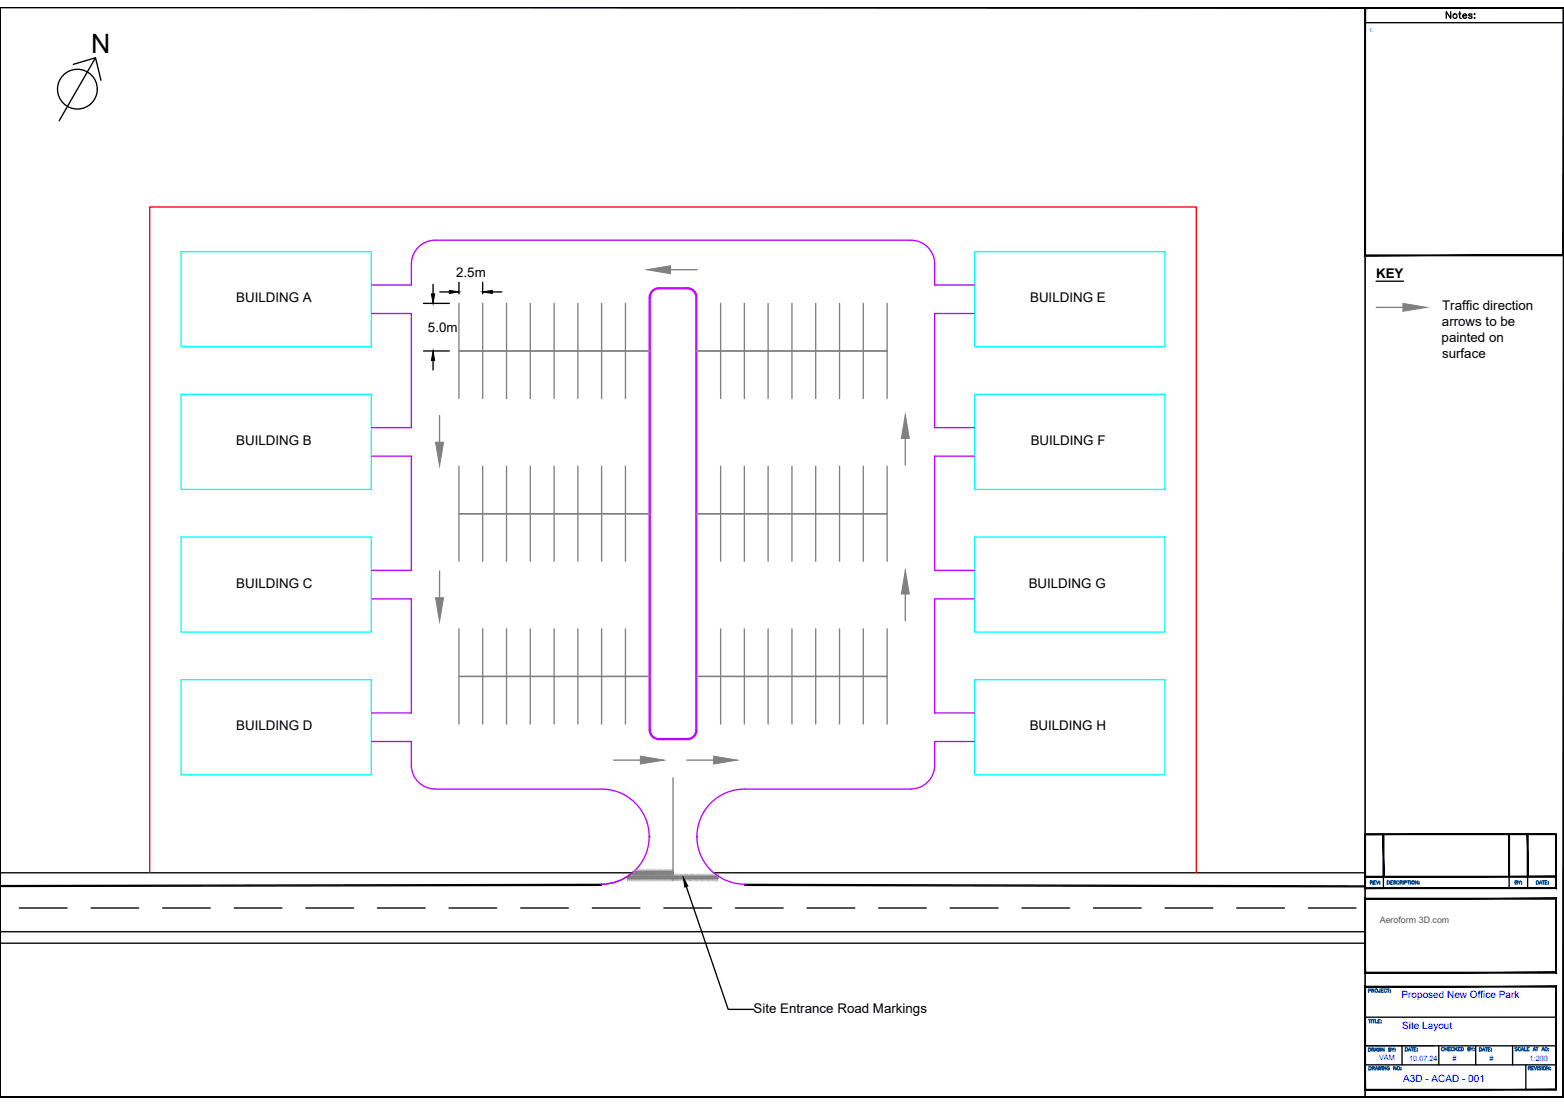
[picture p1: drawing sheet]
<svg xmlns="http://www.w3.org/2000/svg" width="297mm" height="210mm" viewBox="0 0 297 210" stroke-linecap="round" stroke-linejoin="round" font-family="sans-serif">
<!-- layer: 0 -->
<g fill="none" stroke="#000" stroke-width=".25">
<path d="M259.3 1.4v207M80.4 57.6h4.9M82.3 54v1.8M83.5 55.4h1.8M87.2 53.6v2.2M91.7 53.6v2.2M93.5 55.4h1.8M80.4 66.7h4.9M82.3 68.5v1.8M0 165.8h120.1M0 177h259.2M0 179.2h259.2"/>
<path d="M3.7 172.5h9M17.3 172.5h9.1M30.9 172.5h9M44.5 172.5h9.1M58.1 172.5h9M71.7 172.5h9.1M85.3 172.5h9M98.9 172.5h9M112.5 172.5h9M114.3 168l-114.3 .2M114.3 168.2l-114.3 .2M120.1 165.8a9 9 0 0 1-5.9 2.2"/>
<path d="M126.1 172.5h9M135.5 165.8h123.7M139.7 172.5h9M141.4 168l117.8 .3M141.4 168.2l117.8 .3M153.3 172.5h9M166.9 172.5h9M180.5 172.5h9M194.1 172.5h9M207.7 172.5h9M221.3 172.5h9M234.9 172.5h9"/>
<path d="M248.5 172.5h9"/>
</g>
<!-- layer: SiteBoundary -->
<path d="M28.4 165.8v-126.5h198.8v126.5" fill="none" stroke="#f00" stroke-width=".25"/>
<!-- layer: BuildingOutline -->
<path d="M34.4 47.8h36.1v18.1h-36.1zM185.1 47.8h36.1v18.1h-36.1zM34.4 74.9h36.1v18.1h-36.1zM185.1 74.9h36.1v18.1h-36.1zM34.4 102h36.1v18.1h-36.1zM185.1 102h36.1v18.1h-36.1zM34.4 129.1h36.1v18.1h-36.1zM185.1 129.1h36.1v18.1h-36.1z" fill="none" stroke="#0ff" stroke-width=".25"/>
<!-- layer: WalkWay -->
<g fill="none" stroke="#bf00ff" stroke-width=".25">
<path d="M70.5 59.6h7.6v21.6h-7.6M82.6 45.6h90.4M82.6 45.6a4.5 4.5 0 0 0-4.5 4.5v4h-7.6M123.3 56.5v82.2a1.81 1.81 0 0 0 1.8 1.8h5.4a1.81 1.81 0 0 0 1.9-1.8M123.5 56.5v82.2a1.62 1.62 0 0 0 1.6 1.6h5.4a1.62 1.62 0 0 0 1.7-1.6v-82.2M132.2 56.5a1.62 1.62 0 0 0-1.7-1.6h-5.4a1.62 1.62 0 0 0-1.6 1.6M132.3 56.5v82.2M132.4 56.5a1.81 1.81 0 0 0-1.9-1.8h-5.4a1.81 1.81 0 0 0-1.8 1.8M173 45.6a4.5 4.5 0 0 1 4.5 4.5M177.5 50.2v3.9h7.6M185.1 59.6h-7.6v21.6h7.6M70.5 86.6h7.6v21.7h-7.6"/>
<path d="M185.1 86.6h-7.6v21.7h7.6M70.5 113.8h7.6v21.6h-7.6M185.1 113.8h-7.6v21.6h7.6M70.5 140.9h7.6v4.5M78.1 145.4a4.5 4.5 0 0 0 4.5 4.5M82.6 149.9h31.7M114.3 149.9a9 9 0 0 1 9 9M123.3 158.9a9 9 0 0 1-3.2 6.9M123.3 158.9h.1M132.3 158.9h.1M141.4 149.9h31.6M141.4 149.9a9 9 0 0 0-8.5 5.9 9 9 0 0 0 2.6 10"/>
<path d="M177.5 145.4a4.5 4.5 0 0 1-4.5 4.5M185.1 140.9h-7.6v4.5M120.1 165.8a9 9 0 0 1-5.9 2.2M135.5 165.8a9 9 0 0 0 6 2.2"/>
</g>
<!-- layer: ParkingSpace -->
<g fill="none" stroke="#808080" stroke-width=".25">
<path d="M87.2 57.6v9.1h36.1h-36.1v9M91.7 57.6v18.1M96.2 57.6v18.1M100.7 57.6v18.1M105.2 57.6v18.1M109.7 57.6v18.1M114.3 57.6v18.1M118.8 57.6v18.1M136.9 57.6v18.1M141.4 57.6v18.1M145.9 57.6v18.1M150.4 57.6v18.1"/>
<path d="M154.9 57.6v18.1M159.4 57.6v18.1M164 57.6v18.1M168.5 57.6v9.1h-36.2h36.2v9M87.2 88.6v9h36.1h-36.1v9M91.7 88.6v18M96.2 88.6v18M100.7 88.6v18M105.2 88.6v18M109.7 88.6v18M114.3 88.6v18M118.8 88.6v18"/>
<path d="M136.9 88.6v18M141.4 88.6v18M145.9 88.6v18M150.4 88.6v18M154.9 88.6v18M159.4 88.6v18M164 88.6v18M168.5 88.6v9h-36.2h36.2v9M87.2 119.5v9h36.1h-36.1v9M91.7 119.5v18M96.2 119.5v18M100.7 119.5v18"/>
<path d="M105.2 119.5v18M109.7 119.5v18M114.3 119.5v18M118.8 119.5v18M136.9 119.5v18M141.4 119.5v18M145.9 119.5v18M150.4 119.5v18M154.9 119.5v18M159.4 119.5v18M164 119.5v18M168.5 119.5v9h-36.2h36.2v9"/>
</g>
<!-- layer: RoadMarkings -->
<g fill="#808080" stroke="#808080" stroke-width=".19">
<path d="M135.5 143.6l4.5 .8-4.5 .7z"/>
<path d="M121.6 143.6l4.5 .8-4.5 .7z"/>
<path d="M82.7 113.6h1.5l-.7 4.5z"/>
<path d="M122.9 51.2l4.5-.7v1.5z"/>
<path d="M82.7 84h1.5l-.7 4.5z"/>
<path d="M171.9 108.3l.8 4.5h-1.5z"/>
<path d="M171.9 78.8l.8 4.5h-1.5z"/>
<path d="M266.4 57.6l4.6 .8-4.6 .7z"/>
<path d="M119.2 166.5v.4zM119.3 166.5l-.1 .4z"/>
<path d="M119.4 166.5v.4l.1-.4zM119.5 166.5v.4h-.1z"/>
<path d="M119.5 166.5v.4l.1-.4zM119.6 166.5v.4h-.1z"/>
<path d="M119.7 166.5v.4l.1-.4zM119.8 166.5v.4h-.1z"/>
<path d="M119.9 166.5v.4l.1-.4zM120 166.5v.4h-.1z"/>
<path d="M120 166.5v.4l.1-.4zM120.1 166.5v.4h-.1z"/>
<path d="M120.2 166.5v.4l.1-.4zM120.3 166.5v.4h-.1z"/>
<path d="M120.4 166.5v.4l.1-.4zM120.5 166.5v.4h-.1z"/>
<path d="M120.5 166.5v.4l.1-.4zM120.6 166.5v.4h-.1z"/>
<path d="M120.7 166.5v.4l.1-.4zM120.8 166.5v.4h-.1z"/>
<path d="M120.8 166.5v.4l.1-.4zM120.9 166.5v.4h-.1z"/>
<path d="M121 166.5v.4l.1-.4zM121.1 166.5v.4h-.1z"/>
<path d="M121.2 166.5v.4l.1-.4zM121.3 166.5v.4h-.1z"/>
<path d="M121.3 166.5v.4l.1-.4zM121.4 166.5v.4h-.1z"/>
<path d="M121.5 166.5v.4l.1-.4zM121.6 166.5v.4h-.1z"/>
<path d="M121.6 166.5v.4l.2-.4zM121.8 166.5v.4h-.2z"/>
<path d="M121.8 166.5v.4l.1-.4zM121.9 166.5v.4h-.1z"/>
<path d="M122 166.5v.4l.1-.4zM122.1 166.5v.4h-.1z"/>
<path d="M122.2 166.5v.4l.1-.4zM122.3 166.5v.4h-.1z"/>
<path d="M122.3 166.5v.4l.1-.4zM122.4 166.5v.4h-.1z"/>
<path d="M122.5 166.5v.4l.1-.4zM122.6 166.5v.4h-.1z"/>
<path d="M122.6 166.5v.4l.1-.4zM122.7 166.5v.4h-.1z"/>
<path d="M122.8 166.5v.4l.1-.4zM122.9 166.5v.4h-.1z"/>
<path d="M123 166.5v.4l.1-.4zM123.1 166.5v.4h-.1z"/>
<path d="M123.1 166.5v.4l.1-.4zM123.2 166.5v.4h-.1z"/>
<path d="M123.3 166.5v.4l.1-.4zM123.4 166.5v.4h-.1z"/>
<path d="M123.4 166.5v.4l.1-.4zM123.5 166.5v.4h-.1z"/>
<path d="M123.6 166.5v.4l.1-.4zM123.7 166.5v.4h-.1z"/>
<path d="M123.8 166.5v.4l.1-.4zM123.9 166.5v.4h-.1z"/>
<path d="M123.9 166.5v.4l.2-.4zM124.1 166.5v.4h-.2z"/>
<path d="M124.1 166.5v.4l.1-.4zM124.2 166.5v.4h-.1z"/>
<path d="M124.3 166.5v.4l.1-.4zM124.4 166.5v.4h-.1z"/>
<path d="M124.4 166.5v.4l.1-.4zM124.5 166.5v.4h-.1z"/>
<path d="M124.6 166.5v.4l.1-.4zM124.7 166.5v.4h-.1z"/>
<path d="M124.8 166.5v.4l.1-.4zM124.9 166.5v.4h-.1z"/>
<path d="M124.9 166.5v.4l.1-.4zM125 166.5v.4h-.1z"/>
<path d="M125.1 166.5v.4l.1-.4zM125.2 166.5v.4h-.1z"/>
<path d="M125.2 166.5v.4l.1-.4zM125.3 166.5v.4h-.1z"/>
<path d="M125.4 166.5v.4l.1-.4zM125.5 166.5v.4h-.1z"/>
<path d="M125.6 166.5v.4l.1-.4zM125.7 166.5v.4h-.1z"/>
<path d="M125.7 166.5v.4l.1-.4zM125.8 166.5v.4h-.1z"/>
<path d="M125.9 166.5v.4l.1-.4zM126 166.5v.4h-.1z"/>
<path d="M126.1 166.5v.4l.1-.4zM126.2 166.5v.4h-.1z"/>
<path d="M126.2 166.5v.4l.1-.4zM126.3 166.5v.4h-.1z"/>
<path d="M126.4 166.5v.4l.1-.4zM126.5 166.5v.4h-.1z"/>
<path d="M126.6 166.5v.4l.1-.4zM126.7 166.5v.4h-.1z"/>
<path d="M126.7 166.5v.4l.1-.4zM126.8 166.5v.4h-.1z"/>
<path d="M126.9 166.5v.4l.1-.4zM127 166.5v.4h-.1z"/>
<path d="M127 166.5v.4l.1-.4zM127.1 166.5v.4h-.1z"/>
<path d="M127.2 166.5v.4l.1-.4zM127.3 166.5v.4h-.1z"/>
<path d="M127.4 166.5v.4l.1-.4zM127.5 166.5v.4h-.1z"/>
<path d="M127.5 166.5v.4l.1-.4zM127.6 166.5v.4h-.1z"/>
<path d="M127.7 166.5v.4l.1-.4zM127.8 166.5v.4h-.1z"/>
<path d="M127.8 166.5v.4l.2-.4zM128 166.5v.4h-.2z"/>
<path d="M128 166.5v.4l.1-.4zM128.1 166.5v.4h-.1z"/>
<path d="M128.2 166.5v.4l.1-.4zM128.3 166.5v.4h-.1z"/>
<path d="M128.4 166.5v.4l.1-.4zM128.5 166.5v.4h-.1z"/>
<path d="M128.5 166.5v.4l.1-.4zM128.6 166.5v.4h-.1z"/>
<path d="M128.7 166.5v.4l.1-.4zM128.8 166.5v.4h-.1z"/>
<path d="M128.8 166.5v.4l.1-.4zM128.9 166.5v.4h-.1z"/>
<path d="M129 166.5v.4l.1-.4zM129.1 166.5v.4h-.1z"/>
<path d="M129.2 166.5v.4l.1-.4zM129.3 166.5v.4h-.1z"/>
<path d="M129.3 166.5v.4l.1-.4zM129.4 166.5v.4h-.1z"/>
<path d="M129.5 166.5v.4l.1-.4zM129.6 166.5v.4h-.1z"/>
<path d="M129.6 166.5v.4l.2-.4zM129.8 166.5v.4h-.2z"/>
<path d="M129.8 166.5v.4l.1-.4zM129.9 166.5v.4h-.1z"/>
<path d="M130 166.5v.4l.1-.4zM130.1 166.5v.4h-.1z"/>
<path d="M130.1 166.5v.4l.1-.4zM130.2 166.5v.4h-.1z"/>
<path d="M130.3 166.5v.4l.1-.4zM130.4 166.5v.4h-.1z"/>
<path d="M130.5 166.5v.4l.1-.4zM130.6 166.5v.4h-.1z"/>
<path d="M130.6 166.5v.4l.1-.4zM130.7 166.5v.4h-.1z"/>
<path d="M130.8 166.5v.4l.1-.4zM130.9 166.5v.4h-.1z"/>
<path d="M131 166.5v.4l.1-.4zM131.1 166.5v.4h-.1z"/>
<path d="M131.1 166.5v.4l.1-.4zM131.2 166.5v.4h-.1z"/>
<path d="M131.3 166.5v.4l.1-.4zM131.4 166.5v.4h-.1z"/>
<path d="M131.4 166.5v.4l.2-.4zM131.6 166.5v.4h-.2z"/>
<path d="M131.6 166.5v.4l.1-.4zM131.7 166.5v.4h-.1z"/>
<path d="M131.8 166.5v.4l.1-.4zM131.9 166.5v.4h-.1z"/>
<path d="M131.9 166.5v.4l.1-.4zM132 166.5v.4h-.1z"/>
<path d="M132.1 166.5v.4l.1-.4zM132.2 166.5v.4h-.1z"/>
<path d="M132.3 166.5v.4l.1-.4zM132.4 166.5v.4h-.1z"/>
<path d="M132.4 166.5v.4l.1-.4zM132.5 166.5v.4h-.1z"/>
<path d="M132.6 166.5v.4l.1-.4zM132.7 166.5v.4h-.1z"/>
<path d="M132.8 166.5v.4l.1-.4zM132.9 166.5v.4h-.1z"/>
<path d="M132.9 166.5v.4l.1-.4zM133 166.5v.4h-.1z"/>
<path d="M133.1 166.5v.4l.1-.4zM133.2 166.5v.4h-.1z"/>
<path d="M133.2 166.5v.4l.1-.4zM133.3 166.5v.4h-.1z"/>
<path d="M133.4 166.5v.4l.1-.4zM133.5 166.5v.4h-.1z"/>
<path d="M133.6 166.5v.4l.1-.4zM133.7 166.5v.4h-.1z"/>
<path d="M133.7 166.5v.4l.1-.4zM133.8 166.5v.4h-.1z"/>
<path d="M133.9 166.5v.4l.1-.4zM134 166.5v.4h-.1z"/>
<path d="M134 166.5v.4l.2-.4zM134.2 166.5v.4h-.2z"/>
<path d="M134.2 166.5v.4l.1-.4zM134.3 166.5v.4h-.1z"/>
<path d="M134.4 166.5v.4l.1-.4zM134.5 166.5v.4h-.1z"/>
<path d="M134.6 166.5v.4l.1-.4zM134.7 166.5v.4h-.1z"/>
<path d="M134.7 166.5v.4l.1-.4zM134.8 166.5v.4h-.1z"/>
<path d="M134.9 166.5v.4l.1-.4zM135 166.5v.4h-.1z"/>
<path d="M135 166.5v.4l.1-.4zM135.1 166.5v.4h-.1z"/>
<path d="M135.2 166.5v.4l.1-.4zM135.3 166.5v.4h-.1z"/>
<path d="M135.4 166.5v.4l.1-.4zM135.5 166.5v.4h-.1z"/>
<path d="M135.5 166.5v.4l.1-.4zM135.6 166.5v.4h-.1z"/>
<path d="M135.7 166.5v.4l.1-.4zM135.8 166.5v.4h-.1z"/>
<path d="M135.8 166.5v.4l.2-.4zM136 166.5v.4h-.2z"/>
<path d="M136 166.5v.4l.1-.4zM136.1 166.5v.4h-.1z"/>
<path d="M136.2 166.5v.4l.1-.4zM136.3 166.5v.4h-.1z"/>
<path d="M136.3 166.5v.4zM136.4 166.5l-.1 .4z"/>
<path d="M120.1 165.6v.4zM120.2 165.6l-.1 .4z"/>
<path d="M120.2 165.6v.4l.2-.4zM120.4 165.6v.4h-.2z"/>
<path d="M120.4 165.6v.4l.1-.4zM120.5 165.6v.4h-.1z"/>
<path d="M120.6 165.6v.4l.1-.4zM120.7 165.6v.4h-.1z"/>
<path d="M120.7 165.6v.4l.2-.4zM120.9 165.6v.4h-.2z"/>
<path d="M120.9 165.6v.4l.1-.4zM121 165.6v.4h-.1z"/>
<path d="M121.1 165.6v.4l.1-.4zM121.2 165.6v.4h-.1z"/>
<path d="M121.2 165.6v.4l.1-.4zM121.3 165.6v.4h-.1z"/>
<path d="M121.4 165.6v.4l.1-.4zM121.5 165.6v.4h-.1z"/>
<path d="M121.6 165.6v.4l.1-.4zM121.7 165.6v.4h-.1z"/>
<path d="M121.7 165.6v.4l.1-.4zM121.8 165.6v.4h-.1z"/>
<path d="M121.9 165.6v.4l.1-.4zM122 165.6v.4h-.1z"/>
<path d="M122 165.6v.4l.2-.4zM122.2 165.6v.4h-.2z"/>
<path d="M122.2 165.6v.4l.1-.4zM122.3 165.6v.4h-.1z"/>
<path d="M122.4 165.6v.4l.1-.4zM122.5 165.6v.4h-.1z"/>
<path d="M122.5 165.6v.4l.1-.4zM122.6 165.6v.4h-.1z"/>
<path d="M122.7 165.6v.4l.1-.4zM122.8 165.6v.4h-.1z"/>
<path d="M122.9 165.6v.4l.1-.4zM123 165.6v.4h-.1z"/>
<path d="M123 165.6v.4l.1-.4zM123.1 165.6v.4h-.1z"/>
<path d="M123.2 165.6v.4l.1-.4zM123.3 165.6v.4h-.1z"/>
<path d="M123.4 165.6v.4l.1-.4zM123.5 165.6v.4h-.1z"/>
<path d="M123.5 165.6v.4l.1-.4zM123.6 165.6v.4h-.1z"/>
<path d="M123.7 165.6v.4l.1-.4zM123.8 165.6v.4h-.1z"/>
<path d="M123.8 165.6v.4l.2-.4zM124 165.6v.4h-.2z"/>
<path d="M124 165.6v.4l.1-.4zM124.1 165.6v.4h-.1z"/>
<path d="M124.2 165.6v.4l.1-.4zM124.3 165.6v.4h-.1z"/>
<path d="M124.3 165.6v.4l.1-.4zM124.4 165.6v.4h-.1z"/>
<path d="M124.5 165.6v.4l.1-.4zM124.6 165.6v.4h-.1z"/>
<path d="M124.7 165.6v.4l.1-.4zM124.8 165.6v.4h-.1z"/>
<path d="M124.8 165.6v.4l.1-.4zM124.9 165.6v.4h-.1z"/>
<path d="M125 165.6v.4l.1-.4zM125.1 165.6v.4h-.1z"/>
<path d="M125.2 165.6v.4l.1-.4zM125.3 165.6v.4h-.1z"/>
<path d="M125.3 165.6v.4l.1-.4zM125.4 165.6v.4h-.1z"/>
<path d="M125.5 165.6v.4l.1-.4zM125.6 165.6v.4h-.1z"/>
<path d="M125.6 165.6v.4l.2-.4zM125.8 165.6v.4h-.2z"/>
<path d="M125.8 165.6v.4l.1-.4zM125.9 165.6v.4h-.1z"/>
<path d="M126 165.6v.4l.1-.4zM126.1 165.6v.4h-.1z"/>
<path d="M126.1 165.6v.4l.1-.4zM126.2 165.6v.4h-.1z"/>
<path d="M126.3 165.6v.4l.1-.4zM126.4 165.6v.4h-.1z"/>
<path d="M126.4 165.6v.4l.2-.4zM126.6 165.6v.4h-.2z"/>
<path d="M126.6 165.6v.4l.1-.4zM126.7 165.6v.4h-.1z"/>
<path d="M126.8 165.6v.4l.1-.4zM126.9 165.6v.4h-.1z"/>
<path d="M126.9 165.6v.4l.1-.4zM127 165.6v.4h-.1z"/>
<path d="M127.1 165.6v.4l.1-.4zM127.2 165.6v.4h-.1z"/>
<path d="M127.3 165.6v.4l.1-.4zM127.4 165.6v.4h-.1z"/>
<path d="M127.4 165.6v.4l.2-.4zM127.6 165.6v.4h-.2z"/>
<path d="M127.6 165.6v.4l.1-.4zM127.7 165.6v.4h-.1z"/>
<path d="M127.8 165.6v.4zM127.8 165.6v.4z"/>
</g>
<path d="M136.4 166.5v.4" fill="none" stroke="#808080" stroke-width=".19"/>
<path d="M127.4 51.2h5M261.4 58.4h5M83.5 78.9v5.1M171.9 83.3v5.1M83.5 108.5v5.1M171.9 112.8v5.1M116.5 144.4h5.1M127.8 147.8v19.5M130.4 144.4h5.1" fill="none" stroke="#808080" stroke-width=".25"/>
<!-- layer: YS-TITLEBLOCK-BORDERS -->
<g fill="#000" stroke="#000" stroke-width=".19">
<path d="M0 1.4l296.9 .1zM0 1.4h297z"/>
<path d="M259.2 1.4l.2 .1zM259.2 1.4l.2 .1-.2 47.1zM259.4 1.5l-.2 47.1 .2-.2z"/>
<path d="M259.3 1.4l37.6 .1zM259.3 1.4h37.7z"/>
<path d="M296.9 1.5v206.9l.1-207zM297 1.4v207z"/>
<path d="M296.9 1.5v46.9l.1-47zM297 1.4v47.1z"/>
<path d="M259.2 48.6l37.7-.2h-37.5zM259.2 48.6l37.7-.2 .1 .2zM296.9 48.4l.1 .2z"/>
<path d="M259.3 158.4v.2l36.2-.2zM259.3 158.6l36.2-.2v.2z"/>
<path d="M259.2 170.6l.2 .2 36.2-.2zM259.4 170.8l36.2-.2-.2 .2zM295.6 170.6l-.2 .2 .2 14.1zM295.4 170.8l.2 14.1-.2-.2zM259.2 184.9h36.4l-.2-.2zM259.4 184.7h36l-36.2 .2zM259.2 170.6v14.3l.2-.2zM259.2 170.6l.2 .2v13.9z"/>
<path d="M259.2 158.4v8.1h.2zM259.2 158.4h.2v8.1z"/>
<path d="M259.2 166.5l.2 2.1v-2.1zM259.2 166.5l.2 2.1-.2 .2zM259.2 168.8l36.2-.2h-36zM259.2 168.8l36.2-.2 .2 .2zM295.4 166.6v2l.2 .2zM295.6 166.4v2.4l-.2-2.2zM259.3 166.6h36.1l.2-.2zM259.3 166.4h36.3l-36.3 .2z"/>
<path d="M262.7 158.4v8.1h.1zM262.7 158.4h.1v8.1z"/>
<path d="M286.5 158.4v8.1h.2zM286.5 158.4h.2v8.1z"/>
<path d="M290 158.4v8.1h.2zM290 158.4h.2v8.1z"/>
<path d="M295.4 158.4v8.1h.2zM295.4 158.4h.2v8.1z"/>
<path d="M.1 1.5l-.1 206.9zM0 1.4v207z"/>
<path d="M295.4 187.5v19.5h.2zM295.4 187.5l.2-.2v19.7zM259.4 187.5h36l.2-.2zM259.2 187.3h36.4l-36.2 .2zM259.2 187.3l.2 19.6v-19.4zM259.2 187.3l.2 19.6-.2 .2zM259.4 206.9l-.2 .2 36.3-.2zM259.2 207.1l36.3-.2v.2z"/>
<path d="M.1 208.4h296.9zM.1 208.4h296.9h-297z"/>
</g>
<g fill="none" stroke="#000" stroke-width=".25">
<path d="M259.3 4.3h37.7M259.3 168.7h36.2M262.7 166.5v2.2M286.6 166.5v2.2M290.1 166.5v2.2M259.3 198.7h36.2M259.3 193.2h36.2M266.3 198.7v3.6M273.3 198.7v3.6M280.3 198.7v3.6M287.3 198.7v3.6M259.3 202.3h36.2"/>
<path d="M289.8 202.3v4.7"/>
</g>
<!-- layer: YS-TITLEBLOCK-TEXT-NONEDITABLE -->
<g fill="none" stroke="#005cb8" stroke-width=".25">
<path d="M260.3 167.6h.3l.1-.2-.4-.1v.7M260.5 167.6l.2 .4M260.9 167.6h.2M261.3 167.3h-.4v.7h.4M261.4 167.3l.2 .7 .3-.7M262 167.5h.1M262 167.9h.1M263.5 167.3h.2a.34 .34 0 0 1 .2 .3 .34 .34 0 0 1-.2 .4h-.2zM264.1 167.6h.3M264.5 167.3h-.4v.7h.4M265.1 167.4h-.5l.5 .4-.2 .2-.3-.2M265.7 167.5a.24 .24 0 0 0-.3-.2 .24 .24 0 0 0-.2 .2v.2a.24 .24 0 0 0 .2 .2 .24 .24 0 0 0 .3-.1"/>
<path d="M265.9 167.6h.4v-.2l-.4-.1v.7M266.1 167.6l.2 .4M266.6 167.3v.7M266.8 167.6h.4v-.2l-.4-.1v.7M267.3 167.3h.5M267.5 167.3v.7M267.9 167.3v.7M269.2 167.3v.7l-.4-.7v.7M269.5 167.5h.1M269.5 167.9h.1M287.8 167.6h.3l.1-.2-.4-.1v.7l.4-.1-.2-.3M288.3 167.3l.2 .3v.4"/>
<path d="M288.8 167.3l-.3 .3M289 167.5h.1M289 167.9h.1M291.8 167.3h.2a.34 .34 0 0 1 .2 .3 .34 .34 0 0 1-.2 .4h-.2zM292.4 168l.2-.7 .2 .7M292.4 167.7h.4M292.9 167.3h.4M293.1 167.3v.7M293.5 167.6h.2M293.9 167.3h-.4v.7h.4M294.1 167.5h.1M294.1 167.9h.1"/>
<path d="M259.9 199.1h.2a.34 .34 0 0 1 .2 .3 .34 .34 0 0 1-.2 .3h-.2zM259.9 188.2l.4-.1v-.2h-.4v.6M259.9 193.7h.4M260.1 193.7v.6M260.5 193.7v.6M260.5 199.4l.4-.1v-.2h-.4v.6M260.5 188.2l.4-.1v-.2h-.4v.6M260.6 193.7h.5M260.8 199.4l.2 .3M260.8 188.2l.2 .3M260.9 193.7v.6M261.1 199.7l.2-.6 .3 .6"/>
<path d="M261.2 199.5h.3M261.2 193.7v.6h.4M261.7 199.1l.1 .6 .2-.6 .1 .6 .2-.6M261.7 194h.3M262.1 187.9v.5l-.2 .1-.1-.2M262.1 193.7h-.4v.6h.4M262.3 193.9h.1M262.3 194.2h.1M262.3 188.2h.3M262.7 187.9h-.4v.6h.4M262.9 199.1v.6l-.5-.6v.6M263.3 188a.24 .24 0 0 0-.2-.1 .24 .24 0 0 0-.2 .2v.2a.24 .24 0 0 0 .2 .2 .24 .24 0 0 0 .2-.1"/>
<path d="M263.4 187.9h.5M263.7 187.9v.6M263.8 199.4l.3-.1 .1-.1-.4-.1v.6h.3l.1-.2-.2-.1M264.1 188.1h.1M264.1 188.4h.1M264.3 199.1l.2 .3v.3M264.8 199.1l-.3 .3M265 199.3h.1M265 199.6h.1M266.9 199h.2a.34 .34 0 0 1 .2 .3 .34 .34 0 0 1-.2 .4h-.2zM267.5 199.7l.2-.7 .2 .7M267.5 199.4h.3"/>
<path d="M268 199h.4M268.2 199v.7M268.6 199.3h.2M269 199h-.4v.7h.4M269.2 199.2h.1M269.2 199.6h.1M274.2 199.1a.23 .23 0 0 0-.3-.1 .23 .23 0 0 0-.1 .2v.2a.23 .23 0 0 0 .2 .2 .23 .23 0 0 0 .2-.2M274.4 199.3h.4M274.4 199v.6M274.8 199v.6M275.1 199.3h.2M275.5 199h-.4v.6h.4"/>
<path d="M276.1 199.1a.27 .27 0 0 0-.4-.1 .27 .27 0 0 0-.1 .4 .24 .24 0 0 0 .2 .2 .24 .24 0 0 0 .3-.2M276.3 199v.6M276.5 199.2l.2 .4M276.7 199l-.4 .4M276.9 199.3h.3M277.3 199h-.4v.6h.4M277.5 199h.2a.34 .34 0 0 1 .2 .3 .34 .34 0 0 1-.2 .3h-.2zM278.8 199.3l.4-.1-.2-.2h-.2v.6h.3l.1-.2-.2-.1M279.3 199l.3 .3v.3M279.8 199l-.2 .3M280 199.2h.1M280 199.5h.1"/>
<path d="M281 199h.2a.34 .34 0 0 1 .2 .3 .34 .34 0 0 1-.2 .4h-.2zM281.5 199.7l.3-.7 .2 .7M281.6 199.4h.3M282.1 199h.4M282.3 199v.7M282.6 199.3h.3M283 199h-.4v.7h.4M283.3 199.2h.1M283.3 199.6h.1M288.1 199.1l-.1-.1-.3 .1 .4 .3-.1 .2-.3-.1M288.8 199.1a.23 .23 0 0 0-.3-.1 .23 .23 0 0 0-.2 .2v.2a.23 .23 0 0 0 .2 .2 .23 .23 0 0 0 .3-.2M288.9 199.6l.2-.6 .3 .6"/>
<path d="M289 199.4h.3M289.5 199v.6h.4M290 199.3h.3M290.4 199h-.4v.6h.4M291.2 199.6l.2-.6 .3 .6M291.3 199.4h.2M291.7 199h.4M291.9 199v.6M292.8 199.6l.3-.6 .2 .6M292.9 199.4h.3M294.1 199.6h.1M294.1 199.2h.1"/>
<path d="M260 202.6h.2a.34 .34 0 0 1 .2 .3 .34 .34 0 0 1-.2 .3h-.2zM260.6 202.9h.4v-.2l-.4-.1v.6M260.8 202.9l.2 .3M261.2 203.2l.2-.6 .3 .6M261.3 203h.3M261.7 202.6l.2 .6 .1-.6 .2 .6 .2-.6M262.5 202.6v.6M263.2 202.6v.6l-.4-.6v.6M263.9 202.7a.23 .23 0 0 0-.3-.1 .23 .23 0 0 0-.2 .3v.1a.22 .22 0 0 0 .2 .2 .22 .22 0 0 0 .3-.2h-.2M265.1 202.6v.6l-.4-.6v.6M266.1 202.8h.1M266.1 203.2h.1"/>
<path d="M290.3 202.9h.3l.1-.2-.4-.1v.6M290.5 202.9l.2 .3M290.9 202.9h.2M291.3 202.6h-.4v.6h.4M291.4 202.6l.2 .6 .3-.6M292 202.6v.6M292.7 202.7l-.4-.1v.3l.3 .1 .1 .2h-.5M292.9 202.6v.6M294.2 202.6v.6l-.4-.6v.6M294.5 202.8h.1M294.5 203.2h.1"/>
<circle cx="268.4" cy="167.6" r=".29"/>
<circle cx="261.4" cy="188.2" r=".29"/>
<circle cx="293.6" cy="199.3" r=".3"/>
<circle cx="265.6" cy="202.9" r=".29"/>
<circle cx="293.3" cy="202.9" r=".29"/>
</g>
<g fill="none" stroke="#000" stroke-width=".25">
<path d="M275.5 2.2v1.3l-.8-1.3v1.3M277 2.6h.5M277.2 2.2v1.1l.3 .2M277.8 3h.8a.4 .4 0 0 0-.6-.3 .4 .4 0 0 0-.2 .6 .4 .4 0 0 0 .6 .1l.2-.1M279.6 2.8l-.3-.2-.3 .1v.2l.5 .2 .1 .2-.3 .2-.4-.2M280 2.7h.1zM280 3.4h.1z"/>
<circle cx="276.3" cy="3" r=".41"/>
</g>
<!-- layer: YS-TITLEBLOCK-BORDERS -->
<path d="M259.3 1.4h36.2M259.3 198.7h12.9" fill="none" stroke="#005cb8" stroke-width=".25"/>
<!-- layer: 0 -->
<path d="M0 1.4h259.3v207h-259.3z" fill="none" stroke="#000" stroke-width=".19"/>
<!-- layer: North -->
<g fill="none" stroke="#000" stroke-width=".25">
<path d="M13.9 12.2l4.2-1.2 1.1 4.3M18.1 11l-6.9 11.9"/>
<circle cx="14.7" cy="16.9" r="3.8"/>
</g>
<!-- layer: Notes -->
<path d="M129.8 166.7l.8 1.6-.5 .2z" fill="#000" stroke="#000" stroke-width=".19"/>
<path d="M261.3 53.4h5.3M130.3 168.4l8 23.3h4.9" fill="none" stroke="#000" stroke-width=".25"/>
<!-- layer: 0 -->
<path d="M81.9 55.8h.6l-.2 1.8zM85.3 55.2l1.9 .2-1.9 .3zM91.7 55.4l1.8-.2v.5zM82.3 66.7l.2 1.8h-.6z" fill="#000" stroke="#000" stroke-width=".19"/>
<text font-size="5.1" x="17.3" y="10">N</text>
<g font-size="2.5">
<text x="86.6" y="52.7">2.5m</text>
<text x="261.3" y="52.9">KEY</text>
<text x="44.9" y="57.4">BUILDING A</text>
<text x="195.6" y="57.4">BUILDING E</text>
<text x="273.9" y="58.9">Traffic direction</text>
<text x="81.3" y="63">5.0m</text>
<text x="273.8" y="65">painted on</text>
<text x="273.9" y="61.9">arrows to be</text>
<text x="273.9" y="68">surface</text>
<text x="44.9" y="84.6">BUILDING B</text>
<text x="195.7" y="84.6">BUILDING F</text>
<text x="44.9" y="111.6">BUILDING C</text>
<text x="195.4" y="111.6">BUILDING G</text>
<text x="44.9" y="138.8">BUILDING D</text>
<text x="195.6" y="138.8">BUILDING H</text>
<text x="143.1" y="192.4">Site Entrance Road Markings</text>
</g>
<g font-size="1.9" fill="#00f">
<text x="266.2" y="189.6">Proposed New Office Park</text>
<text x="266.3" y="195.4">Site Layout</text>
<text x="266.5" y="205.6">A3D - ACAD - 001</text>
</g>
<text font-size="1.7" fill="#545454" x="262" y="175.3">Aeroform 3D.com</text>
<g font-size="1.4" fill="#00f">
<text x="261.9" y="201.4">VAM</text>
<text x="267.6" y="201.5">10.07.24</text>
<text x="275.9" y="201.5">#</text>
<text x="282.9" y="201.5">#</text>
<text x="290.5" y="201.5">1:200</text>
</g>
<text font-size="1" fill="#00f" x="260.1" y="6.1">1.</text>
</svg>
